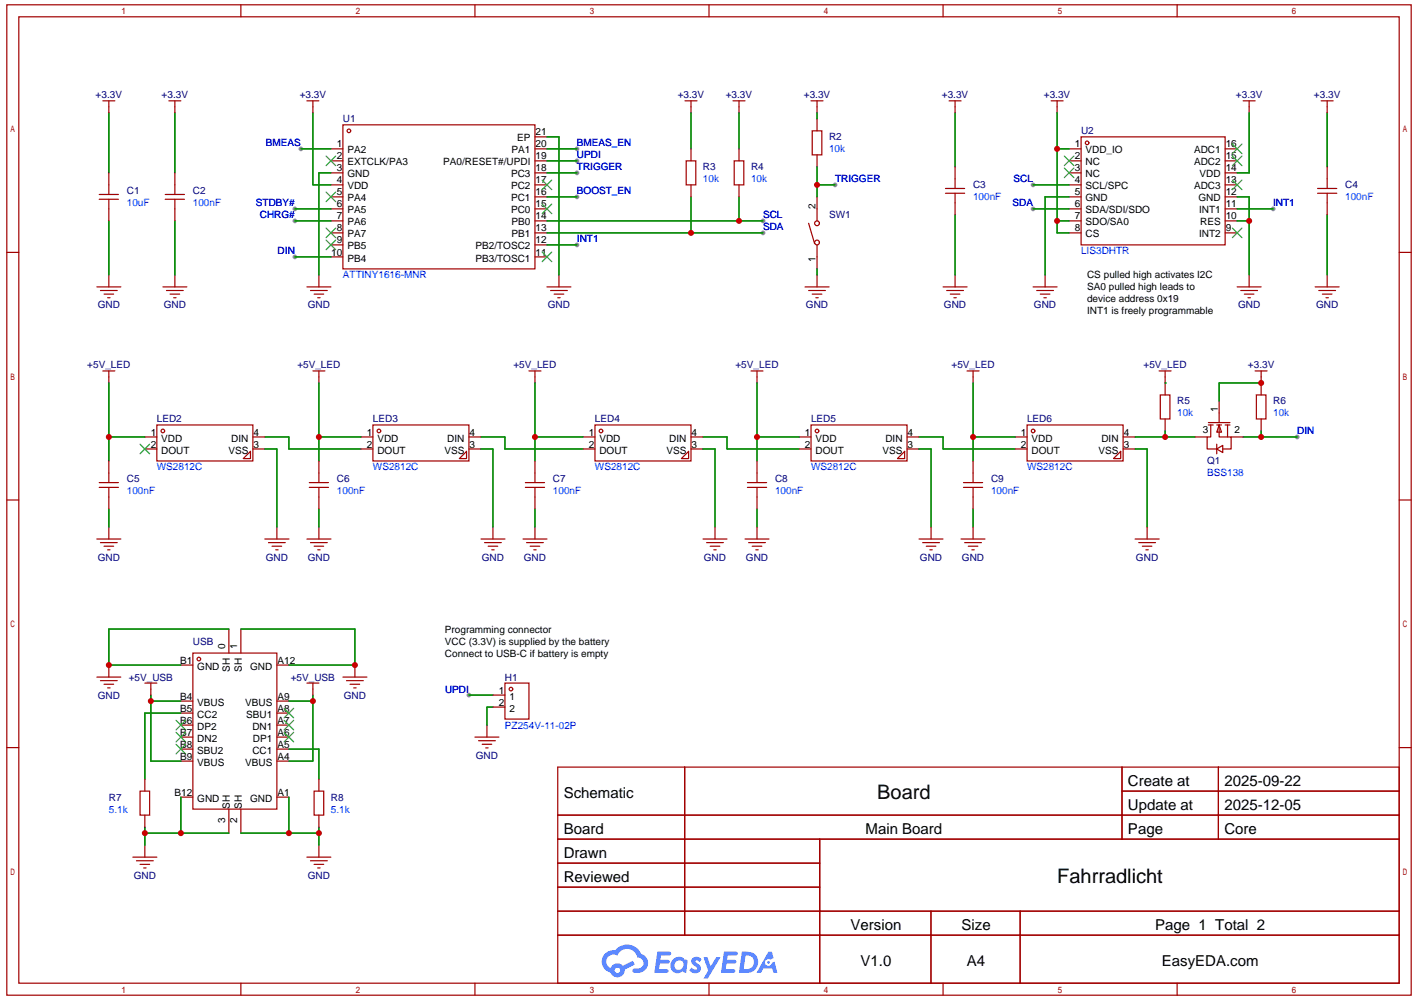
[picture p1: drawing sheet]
<svg xmlns="http://www.w3.org/2000/svg" width="297mm" height="210mm" viewBox="0 0 297 210" stroke-linecap="round" stroke-linejoin="round" font-family="sans-serif">
<g fill="#999">
<circle cx="159.9" cy="46.3" r=".5"/>
<circle cx="159.9" cy="48.8" r=".5"/>
<circle cx="98.3" cy="145.7" r=".5"/>
<circle cx="175" cy="38.7" r=".5"/>
<circle cx="120.9" cy="33.7" r=".5"/>
<circle cx="216.5" cy="38.7" r=".5"/>
<circle cx="216.5" cy="43.8" r=".5"/>
<circle cx="271.9" cy="91.6" r=".5"/>
<circle cx="61.8" cy="43.8" r=".5"/>
<circle cx="61.8" cy="46.3" r=".5"/>
<circle cx="61.8" cy="53.8" r=".5"/>
<circle cx="120.9" cy="31.2" r=".5"/>
<circle cx="63.1" cy="31.2" r=".5"/>
<circle cx="120.9" cy="41.3" r=".5"/>
<circle cx="120.9" cy="36.2" r=".5"/>
<circle cx="120.9" cy="51.3" r=".5"/>
<circle cx="266.8" cy="43.8" r=".5"/>
</g>
<g fill="none" stroke="#a10000" stroke-width=".25">
<path d="M1.4 1h294.4v207.5h-294.4zM3.9 3.5h289.3v202.5h-289.3zM50.5 1v2.5M99.5 1v2.5M148.6 1v2.5M197.6 1v2.5M246.7 1v2.5M1.4 52.9h2.5M293.2 52.9h2.6M1.4 104.8h2.5M293.2 104.8h2.6M1.4 156.7h2.5"/>
<path d="M293.2 156.7h2.6M116.9 160.7h176.3v45.3h-176.3zM116.9 170.8h176.3M116.9 175.8h176.3M143.5 160.7v35.3M171.8 175.8v30.2M235.1 160.7v15.1M235.1 165.8h58.1M255.4 160.7v15.1M116.9 180.9h54.9M116.9 190.9h176.3M116.9 185.9h54.9"/>
<path d="M116.9 196h176.3M195.1 190.9v15.1M213.8 190.9v15.1M50.5 206v2.5M99.5 206v2.5M148.6 206v2.5M197.6 206v2.5M246.7 206v2.5"/>
</g>
<g fill="#5487ff">
<path d="M145.2 200.8a1.29 1.29 0 0 1 1.8 .2l-.4 .7a.54 .54 0 0 0-.9-.3l.1 .2a1.33 1.33 0 0 1 1 1.8 1.46 1.46 0 0 1-2.4-.1l.6-.6 .7 .5a.31 .31 0 0 0 .4-.3 .31 .31 0 0 0-.3-.3 1.11 1.11 0 0 1-.6-1.8z"/>
<path d="M147.4 200.6h.9l.6 1.9 1.2-1.9h.9l-2.7 4.5h-.9l1-1.7z"/>
<path d="M137.8 199.4h1.6a1.3 1.3 0 0 1 1.2 .2 .39 .39 0 0 1-.3 .6h-1.8l-.1 .9h1.6a.39 .39 0 0 1 .4 .5 .39 .39 0 0 1-.5 .3h-1.6l-.2 1.2h1.4a.45 .45 0 0 1 .5 .1 .45 .45 0 0 1 .1 .5l-.4 .2h-2.6z"/>
<path d="M151.7 199.4h1.6a1.31 1.31 0 0 1 1.3 .2 .39 .39 0 0 1-.4 .6h-1.7l-.1 .9h1.6a.39 .39 0 0 1 .3 .5 .39 .39 0 0 1-.4 .3h-1.6l-.2 1.2h1.3a.45 .45 0 0 1 .5 .1 .45 .45 0 0 1 .2 .5l-.4 .2h-2.6z"/>
<path d="M161 199.4h.8l.3 1.4-.6 .3a.75 .75 0 0 0-1.1 .3 .75 .75 0 0 0 .5 1 .75 .75 0 0 0 .9-.6l.5-.3 .6 2.4h-.8l-.3-1h-1.8l-.5 1h-.9z"/>
<path d="M155.5 199.4l-.6 4.5h1.4a2.25 2.25 0 0 0 2.6-2.3 2.25 2.25 0 0 0-2.7-2.2zM156.2 200.2a1.49 1.49 0 0 1 1.8 1.5 1.49 1.49 0 0 1-1.9 1.4h-.3z"/>
<path d="M140.9 201.2a1.58 1.58 0 0 0-.2 2.1 1.58 1.58 0 0 0 2.1 .4l.2-.2 .8 .4 .3-2.5-.2-.3h-.4a1.58 1.58 0 0 0-2.6 .1zM141.6 201.6a.97 .97 0 0 1 1.6 .4 .97 .97 0 0 1-1 1.2 .93 .93 0 0 1-.9-.6 .93 .93 0 0 1 .3-1z"/>
<path d="M126.8 199.8a2.34 2.34 0 0 0 1.2 4 1.53 1.53 0 0 0 1.7 1 1.53 1.53 0 0 0 1.2-1.6l2.2-1.1-.5-.8-2.1 1.1a1.56 1.56 0 0 0-2.5 .4 1.48 1.48 0 0 1-.8-2 1.48 1.48 0 0 1 2.2-.5 2.21 2.21 0 0 1 2.3-1.4 2.21 2.21 0 0 1 1.9 1.8 1.15 1.15 0 0 1 1.3 1 1.15 1.15 0 0 1-1.1 1.3h-.7a.46 .46 0 0 0-.6 .3 .46 .46 0 0 0 .5 .6 2.15 2.15 0 0 0 2.5-1 2.15 2.15 0 0 0-.4-2.6l-.8-.4a3.2 3.2 0 0 0-5.4-.8l-1.1 .1zM128.8 203.3a.6 .6 0 0 1 1.2 0 .6 .6 0 0 1-1.2 0z"/>
<circle cx="161.1" cy="201.7" r=".28"/>
</g>
<g fill="none" stroke="#a10000" stroke-width=".25">
<path d="M21.6 21.1h2.5M22.8 21.1v2.5M22.8 36.2v4.6M35.4 21.1h2.5M36.6 21.1v2.5M36.6 36.2v4.6M64.3 21.1h2.5M65.6 21.1v2.5M69.3 31.2h2.6M69.3 33.7h2.6M69.3 36.2h2.6M69.3 38.7h2.6"/>
<path d="M71.9 26.2h40.2v30.1h-40.2zM112.1 31.2h2.5M112.1 33.7h2.5M112.1 36.2h2.5M112.1 38.7h2.5M112.1 28.7h2.5M143.6 21.1h2.5M143.8 33.7h2v5h-2zM144.8 21.1v2.5M144.8 31.2v2.5M144.8 38.7v2.6M153.6 21.1h2.5"/>
<path d="M153.9 33.7h2v5h-2zM154.9 21.1v2.5M154.9 31.2v2.5M154.9 38.7v2.6M170 21.1h2.5M170.2 27.4h2v5.1h-2zM171.2 21.1v2.5M171.2 24.9v2.5M171.2 32.5v2.5M198.1 39.5h4.1M198.9 21.1h2.5M200.2 21.1v2.5"/>
<path d="M200.2 35v4.5M220.3 21.1h2.5M221.5 21.1v2.5M224.1 31.2h2.5M224.1 33.7h2.5M224.1 36.2h2.5M224.1 38.7h2.5M226.6 28.7h30.2v22.6h-30.2zM256.8 31.2h2.5M256.8 33.7h2.5M256.8 36.2h2.5M256.8 38.7h2.5"/>
<path d="M260.5 21.1h2.6M261.8 21.1v2.5M276.1 39.5h4.1M276.9 21.1h2.5M278.1 21.1v2.5M278.1 35v4.5M20.8 40.8h4M20.8 41.8h4M22.8 41.8v4.5M22.8 57.6v2.5M34.6 40.8h4.1M34.6 41.8h4.1"/>
<path d="M36.6 41.8v4.5M36.6 57.6v2.5M66.8 57.6v2.5M69.3 41.3h2.6M69.3 43.8h2.6M69.3 46.3h2.6M69.3 48.8h2.6M69.3 51.3h2.6M69.3 53.8h2.6M112.1 41.3h2.5M112.1 43.8h2.5M112.1 46.3h2.5"/>
<path d="M112.1 48.8h2.5M112.1 51.3h2.5M112.1 53.8h2.5M117.1 57.6v2.5M169.5 46.8l1.2 4.3M171.2 41.3v5M171.2 51.3v5M171.2 57.6v2.5M198.1 40.5h4.1M200.2 40.5v4.5M200.2 57.6v2.5M219 57.6v2.5"/>
<path d="M224.1 41.3h2.5M224.1 43.8h2.5M224.1 46.3h2.5M224.1 48.8h2.5M256.8 41.3h2.5M256.8 43.8h2.5M256.8 46.3h2.5M256.8 48.8h2.5M261.8 57.6v2.5M276.1 40.5h4.1M278.1 40.5v4.5M278.1 57.6v2.5"/>
<path d="M20.3 60.1h5M21 60.9h3.6M21.6 77.7h2.5M21.8 61.6h2M22.6 62.4h.5M22.8 77.7v2.5M34.1 60.1h5.1M34.9 60.9h3.5M35.6 61.6h2.1M36.4 62.4h.5M64.3 60.1h5M65.1 60.9h3.5"/>
<path d="M65.6 77.7h2.5M65.8 61.6h2M66.6 62.4h.5M66.8 77.7v2.5M110.9 77.7h2.5M112.1 77.7v2.5M114.6 60.1h5.1M115.4 60.9h3.5M116.1 61.6h2.1M116.9 62.4h.5M157.4 77.7h2.5M158.7 77.7v2.5"/>
<path d="M168.7 60.1h5M169.5 60.9h3.5M170.2 61.6h2M171 62.4h.5M197.6 60.1h5.1M198.4 60.9h3.5M199.2 61.6h2M199.9 62.4h.5M202.7 77.7h2.5M203.9 77.7v2.5M216.5 60.1h5M217.3 60.9h3.5"/>
<path d="M218 61.6h2M218.8 62.4h.5M242.9 77.7h2.5M244.2 77.7v5.1M259.3 60.1h5M260 60.9h3.6M260.8 61.6h2M261.5 62.4h.5M263.1 77.7h2.5M264.3 77.7v5.1M275.6 60.1h5.1M276.4 60.9h3.5"/>
<path d="M277.1 61.6h2M277.9 62.4h.5M22.8 96.6v4.5M30.4 91.6h2.5M30.4 94.1h2.5M32.9 89.1h20.1v7.5h-20.1zM52.5 94.6v1.5h-1.5zM53 91.6h2.5M53 94.1h2.5M66.8 96.6v4.5M75.6 91.6h2.6M75.6 94.1h2.6"/>
<path d="M78.2 89.1h20.1v7.5h-20.1zM97.8 94.6v1.5h-1.5zM98.3 91.6h2.5M98.3 94.1h2.5M112.1 96.6v4.5M122.2 91.6h2.5M122.2 94.1h2.5M124.7 89.1h20.1v7.5h-20.1zM144.3 94.6v1.5h-1.5zM144.8 91.6h2.5M144.8 94.1h2.5M158.7 96.6v4.5"/>
<path d="M167.5 91.6h2.5M167.5 94.1h2.5M170 89.1h20.1v7.5h-20.1zM189.6 94.6v1.5h-1.5zM190.1 91.6h2.5M190.1 94.1h2.5M203.9 96.6v4.5M212.7 91.6h2.6M212.7 94.1h2.6M215.3 89.1h20.1v7.5h-20.1zM234.9 94.6v1.5h-1.5zM235.4 91.6h2.5"/>
<path d="M235.4 94.1h2.5M243.2 82.8h2v5h-2zM244.2 87.8v2.5M250.5 91.6h2.5M253.2 89.1h1M253.2 88.5h4.6M253.7 89.1v2.5h-.7v2.5h2M255 93.1v2M255 94.1l1.3-.8v1.5zM255 89.1h1M255.5 89.1v2.5h2.5v2.5h-1.7M255.5 89.1l.5 1.5h-1z"/>
<path d="M255.5 84v4.5M256.8 89.1h1M257.3 89.1v2.5M258 91.6h2.5M263.3 82.8h2v5h-2zM264.3 87.8v2.5M20.3 113h5M20.8 101.1h4M20.8 102.1h4M21 113.7h3.6M21.8 114.5h2M22.6 115.2h.5"/>
<path d="M22.8 102.1v4.6M22.8 110.4v2.6M55.5 113h5M56.3 113.7h3.5M57 114.5h2M57.8 115.2h.5M58 110.4v2.6M64.3 113h5M64.8 101.1h4M64.8 102.1h4M65.1 113.7h3.5M65.8 114.5h2"/>
<path d="M66.6 115.2h.5M66.8 102.1v4.6M66.8 110.4v2.6M100.8 113h5M101.5 113.7h3.6M102.3 114.5h2M103.1 115.2h.5M103.3 110.4v2.6M109.6 113h5M110.1 101.1h4M110.1 102.1h4M110.4 113.7h3.5"/>
<path d="M111.1 114.5h2M111.9 115.2h.5M112.1 102.1v4.6M112.1 110.4v2.6M147.3 113h5.1M148.1 113.7h3.5M148.8 114.5h2.1M149.6 115.2h.5M149.8 110.4v2.6M156.1 113h5.1M156.6 101.1h4.1M156.6 102.1h4.1"/>
<path d="M156.9 113.7h3.5M157.6 114.5h2.1M158.4 115.2h.5M158.7 102.1v4.6M158.7 110.4v2.6M192.6 113h5M193.4 113.7h3.5M194.1 114.5h2M194.9 115.2h.5M195.1 110.4v2.6M201.4 113h5M201.9 101.1h4"/>
<path d="M201.9 102.1h4M202.2 113.7h3.5M202.9 114.5h2M203.7 115.2h.5M203.9 102.1v4.6M203.9 110.4v2.6M237.9 113h5M238.6 113.7h3.6M239.4 114.5h2M240.2 115.2h.5M240.4 110.4v2.6M22.8 139.4v2.5"/>
<path d="M37.9 139.4h2.5M40.4 136.8h17.6v32.8h-17.6zM48 131.8v5M50.5 131.8v5M58 139.4h2.5M74.4 139.4v2.5M20.3 141.9h5M21 142.6h3.6M21.8 143.4h2M22.6 144.1h.5M30.4 143.1h2.5M31.6 143.1v2.6"/>
<path d="M37.9 154.5h2.5M37.9 146.9h2.5M37.9 149.4h2.5M37.9 151.9h2.5M37.9 157h2.5M37.9 159.5h2.5M58 154.5h2.5M58 146.9h2.5M58 149.4h2.5M58 151.9h2.5M58 157h2.5M58 159.5h2.5"/>
<path d="M64.3 143.1h2.5M65.6 143.1v2.6M71.9 141.9h5M72.6 142.6h3.5M73.4 143.4h2M74.1 144.1h.5M99.5 154.5h5.1M100.3 155.2h3.5M101 156h2.1M101.8 156.7h.5M102.1 151.9v2.6M103.3 145.7h2.5"/>
<path d="M103.3 148.2h2.5M105.8 143.1h5.1v7.6h-5.1zM27.8 179.6h5.1M29.4 165.8h2v5h-2zM30.4 163.3v2.5M30.4 170.8v2.5M30.4 177.1v2.5M37.9 167h2.5M48 169.6v5M50.5 169.6v5M58 167h2.5M64.3 179.6h5"/>
<path d="M65.8 165.8h2v5h-2zM66.8 163.3v2.5M66.8 170.8v2.5M66.8 177.1v2.5M28.6 180.4h3.5M29.4 181.1h2M30.1 181.9h.5M65.1 180.4h3.5M65.8 181.1h2M66.6 181.9h.5"/>
<circle cx="73.1" cy="27.4" r=".38"/>
<circle cx="227.8" cy="29.9" r=".38"/>
<circle cx="171.2" cy="50.8" r=".5"/>
<circle cx="171.2" cy="46.8" r=".5"/>
<circle cx="34.1" cy="90.3" r=".38"/>
<circle cx="79.4" cy="90.3" r=".38"/>
<circle cx="125.9" cy="90.3" r=".38"/>
<circle cx="171.2" cy="90.3" r=".38"/>
<circle cx="216.5" cy="90.3" r=".38"/>
<circle cx="41.7" cy="138.1" r=".38"/>
<circle cx="107.1" cy="144.4" r=".38"/>
</g>
<g fill="none" stroke="#3c3" stroke-width=".25">
<path d="M68.3 32.7l2.1 2M70.4 32.7l-2.1 2M113.6 37.7l2 2M115.6 37.7l-2 2M223.1 32.7l2 2M223.1 35.2l2 2M225.1 32.7l-2 2M225.1 35.2l-2 2M258.3 37.7l2 2M258.3 32.7l2 2M258.3 30.2l2 2M260.3 37.7l-2 2"/>
<path d="M260.3 32.7l-2 2M260.3 30.2l-2 2M68.3 40.2l2.1 2.1M68.3 47.8l2.1 2M68.3 50.3l2.1 2M70.4 40.2l-2.1 2.1M70.4 47.8l-2.1 2M70.4 50.3l-2.1 2M113.6 52.8l2 2M113.6 42.8l2 2M115.6 52.8l-2 2M115.6 42.8l-2 2"/>
<path d="M258.3 47.8l2 2M260.3 47.8l-2 2M29.4 93.1l2 2M31.4 93.1l-2 2M36.9 150.9l2 2M36.9 153.5l2 2M36.9 156l2 2M38.9 150.9l-2 2M38.9 153.5l-2 2M38.9 156l-2 2M59.5 153.5l2.1 2M59.5 150.9l2.1 2"/>
<path d="M59.5 148.4l2.1 2M61.6 153.5l-2.1 2M61.6 150.9l-2.1 2M61.6 148.4l-2.1 2"/>
</g>
<g fill="none" stroke="#008700" stroke-width=".25">
<path d="M22.8 23.6v12.6M36.6 23.6v12.6M63.1 31.2h6.2M65.6 23.6v15.1h3.7M69.3 36.2h-2.5v21.4M114.6 36.2h6.3M114.6 28.7h2.5v28.9M114.6 33.7h6.3M114.6 31.2h6.3M144.8 23.6v7.6M154.9 23.6v7.6M171.2 38.7h3.8"/>
<path d="M171.2 23.6v1.3M171.2 35v6.3M200.2 23.6v11.4M216.5 38.7h7.6M221.5 23.6v25.2h2.6M221.5 31.2h2.6M261.8 23.6v12.6h-2.5M278.1 23.6v11.4M22.8 46.3v11.3M36.6 46.3v11.3M61.8 46.3h7.5M61.8 43.8h7.5"/>
<path d="M61.8 53.8h7.5M114.6 46.3h45.3M114.6 48.8h45.3M114.6 41.3h6.3M114.6 51.3h6.3M144.8 41.3v7.5M154.9 41.3v5M171.2 56.3v1.3M200.2 45v12.6M216.5 43.8h7.6M221.5 46.3h2.6M224.1 41.3h-5.1v16.3"/>
<path d="M259.3 46.3h2.5M259.3 43.8h7.5M259.3 41.3h2.5v16.3M278.1 45v12.6M22.8 80.2v16.4M22.8 91.6h7.6M55.5 91.6h5v2.5h15.1M55.5 94.1h2.5v16.3M66.8 80.2v16.4M66.8 91.6h8.8M100.8 94.1h2.5v16.3M100.8 91.6h5v2.5h16.4"/>
<path d="M112.1 91.6h10.1M112.1 80.2v16.4M147.3 94.1h2.5v16.3M147.3 91.6h5.1v2.5h15.1M158.7 91.6h8.8M158.7 80.2v16.4M192.6 94.1h2.5v16.3M192.6 91.6h5v2.5h15.1M203.9 91.6h8.8M203.9 80.2v16.4M237.9 94.1h2.5v16.3M237.9 91.6h12.6"/>
<path d="M244.2 80.2h.1M244.2 90.3v1.3M260.5 91.6h11.4M264.3 90.3v1.3M264.3 80.2h-8.8v3.8M22.8 106.7v3.7M66.8 106.7v3.7M112.1 106.7v3.7M158.7 106.7v3.7M203.9 106.7v3.7M48 131.8h-25.2v7.6h15.1M50.5 131.8h23.9v7.6h-13.9"/>
<path d="M31.6 146.9h6.3M31.6 145.7v13.8h6.3M37.9 149.4h-7.5v13.9M60.5 157h6.3v6.3M60.5 146.9h5.1M65.6 145.7v13.8h-5.1M98.3 145.7h5M103.3 148.2h-1.2v3.7M30.4 174.6h17.6M30.4 173.3v3.8M37.9 167v7.6M50.5 174.6h16.3"/>
<path d="M60.5 167v7.6M66.8 173.3v3.8"/>
</g>
<g fill="#c00">
<circle cx="154.9" cy="46.3" r=".63"/>
<circle cx="144.8" cy="48.8" r=".63"/>
<circle cx="171.2" cy="38.7" r=".63"/>
<circle cx="221.5" cy="31.2" r=".63"/>
<circle cx="221.5" cy="46.3" r=".63"/>
<circle cx="261.8" cy="46.3" r=".63"/>
<circle cx="66.8" cy="174.6" r=".63"/>
<circle cx="60.5" cy="174.6" r=".63"/>
<circle cx="30.4" cy="174.6" r=".63"/>
<circle cx="37.9" cy="174.6" r=".63"/>
<circle cx="65.6" cy="146.9" r=".63"/>
<circle cx="31.6" cy="146.9" r=".63"/>
<circle cx="74.4" cy="139.4" r=".63"/>
<circle cx="22.8" cy="139.4" r=".63"/>
<circle cx="203.9" cy="91.6" r=".63"/>
<circle cx="158.7" cy="91.6" r=".63"/>
<circle cx="112.1" cy="91.6" r=".63"/>
<circle cx="66.8" cy="91.6" r=".63"/>
<circle cx="22.8" cy="91.6" r=".63"/>
<circle cx="264.3" cy="91.6" r=".63"/>
<circle cx="244.2" cy="91.6" r=".63"/>
<circle cx="264.3" cy="80.2" r=".63"/>
</g>
<g font-size="4.2">
<text x="183.9" y="167.5">Board</text>
<text x="221.6" y="185.1">Fahrradlicht</text>
</g>
<g font-size="3.1">
<text x="118.2" y="167.2">Schematic</text>
<text x="236.4" y="164.7">Create at</text>
<text x="256.6" y="164.7">2025-09-22</text>
<text x="236.4" y="169.7">Update at</text>
<text x="256.6" y="169.7">2025-12-05</text>
<text x="118.2" y="174.7">Board</text>
<text x="118.2" y="179.8">Drawn</text>
<text x="181.4" y="174.7">Main Board</text>
<text x="236.4" y="174.7">Page</text>
<text x="256.6" y="174.7">Core</text>
<text x="118.2" y="184.8">Reviewed</text>
<text x="178.2" y="194.9">Version</text>
<text x="201.5" y="194.9">Size</text>
<text x="242.1" y="194.9">Page 1 Total 2</text>
<text x="180.3" y="202.4">V1.0</text>
<text x="202.7" y="202.4">A4</text>
<text x="243.5" y="202.4">EasyEDA.com</text>
</g>
<g font-size="2.1" fill="#000080">
<text x="20" y="20.6">+3.3V</text>
<text x="33.9" y="20.6">+3.3V</text>
<text x="62.8" y="20.6">+3.3V</text>
<text x="142" y="20.6">+3.3V</text>
<text x="152.1" y="20.6">+3.3V</text>
<text x="168.5" y="20.6">+3.3V</text>
<text x="197.4" y="20.6">+3.3V</text>
<text x="218.8" y="20.6">+3.3V</text>
<text x="259" y="20.6">+3.3V</text>
<text x="275.4" y="20.6">+3.3V</text>
<text x="71.9" y="25.6">U1</text>
<text x="173.7" y="29.4">R2</text>
<text x="226.6" y="28.2">U2</text>
<text x="147.3" y="35.7">R3</text>
<text x="157.4" y="35.7">R4</text>
<text x="26.6" y="40.7">C1</text>
<text x="40.4" y="40.7">C2</text>
<text x="203.9" y="39.5">C3</text>
<text x="281.9" y="39.5">C4</text>
<text x="173.7" y="45.8">SW1</text>
<text x="20.5" y="64.6">GND</text>
<text x="34.3" y="64.6">GND</text>
<text x="64.5" y="64.6">GND</text>
<text x="114.8" y="64.6">GND</text>
<text x="168.9" y="64.6">GND</text>
<text x="197.8" y="64.6">GND</text>
<text x="216.7" y="64.6">GND</text>
<text x="259.5" y="64.6">GND</text>
<text x="275.8" y="64.6">GND</text>
<text x="18.3" y="77.2">+5V_LED</text>
<text x="62.3" y="77.2">+5V_LED</text>
<text x="107.6" y="77.2">+5V_LED</text>
<text x="154.1" y="77.2">+5V_LED</text>
<text x="199.4" y="77.2">+5V_LED</text>
<text x="239.7" y="77.2">+5V_LED</text>
<text x="261.5" y="77.2">+3.3V</text>
<text x="32.9" y="88.5">LED2</text>
<text x="78.2" y="88.5">LED3</text>
<text x="124.7" y="88.5">LED4</text>
<text x="170" y="88.5">LED5</text>
<text x="215.3" y="88.5">LED6</text>
<text x="246.7" y="84.8">R5</text>
<text x="266.8" y="84.8">R6</text>
<text x="26.6" y="101.1">C5</text>
<text x="70.6" y="101.1">C6</text>
<text x="115.9" y="101.1">C7</text>
<text x="162.4" y="101.1">C8</text>
<text x="207.7" y="101.1">C9</text>
<text x="253" y="97.3">Q1</text>
<text x="20.5" y="117.5">GND</text>
<text x="55.7" y="117.5">GND</text>
<text x="64.5" y="117.5">GND</text>
<text x="101" y="117.5">GND</text>
<text x="109.8" y="117.5">GND</text>
<text x="147.5" y="117.5">GND</text>
<text x="156.3" y="117.5">GND</text>
<text x="192.8" y="117.5">GND</text>
<text x="201.6" y="117.5">GND</text>
<text x="238.1" y="117.5">GND</text>
<text x="40.4" y="135.1">USB</text>
<text x="27" y="142.6">+5V_USB</text>
<text x="60.9" y="142.6">+5V_USB</text>
<text x="105.8" y="142.6">H1</text>
<text x="20.5" y="146.4">GND</text>
<text x="72" y="146.4">GND</text>
<text x="99.7" y="159">GND</text>
<text x="22.8" y="167.8">R7</text>
<text x="69.3" y="167.8">R8</text>
<text x="28" y="184.1">GND</text>
<text x="64.5" y="184.1">GND</text>
</g>
<g font-size="2.1">
<text x="108.4" y="29.6">EP</text>
<text x="112.2" y="28.4">21</text>
<text x="70.6" y="30.9">1</text>
<text x="70.6" y="33.4">2</text>
<text x="70.6" y="35.9">3</text>
<text x="72.8" y="32.2">PA2</text>
<text x="72.8" y="34.7">EXTCLK/PA3</text>
<text x="92.9" y="34.7">PA0/RESET#/UPDI</text>
<text x="107.2" y="32.2">PA1</text>
<text x="112.2" y="35.9">18</text>
<text x="112.2" y="33.4">19</text>
<text x="112.2" y="30.9">20</text>
<text x="225.3" y="30.9">1</text>
<text x="225.3" y="33.4">2</text>
<text x="225.3" y="35.9">3</text>
<text x="227.5" y="32.2">VDD_IO</text>
<text x="227.5" y="34.7">NC</text>
<text x="250.2" y="34.7">ADC2</text>
<text x="250.2" y="32.2">ADC1</text>
<text x="256.9" y="35.9">14</text>
<text x="256.9" y="33.4">15</text>
<text x="256.9" y="30.9">16</text>
<text x="70.6" y="38.4">4</text>
<text x="70.6" y="41">5</text>
<text x="72.8" y="37.2">GND</text>
<text x="72.8" y="39.7">VDD</text>
<text x="107.1" y="39.7">PC2</text>
<text x="107.1" y="37.2">PC3</text>
<text x="112.2" y="41">16</text>
<text x="112.2" y="38.4">17</text>
<text x="225.3" y="38.4">4</text>
<text x="225.3" y="41">5</text>
<text x="227.5" y="37.2">NC</text>
<text x="227.5" y="39.7">SCL/SPC</text>
<text x="250.2" y="39.7">ADC3</text>
<text x="251.4" y="37.2">VDD</text>
<text x="256.9" y="41">12</text>
<text x="256.9" y="38.4">13</text>
<text x="70.6" y="43.5">6</text>
<text x="70.6" y="46">7</text>
<text x="72.8" y="42.2">PA4</text>
<text x="72.8" y="44.7">PA5</text>
<text x="72.8" y="47.3">PA6</text>
<text x="107.1" y="44.7">PC0</text>
<text x="107.1" y="42.2">PC1</text>
<text x="107.2" y="47.3">PB0</text>
<text x="112.2" y="46">14</text>
<text x="112.2" y="43.5">15</text>
<text x="170.9" y="43.8" transform="rotate(-90 170.9 43.8)">2</text>
<text x="225.3" y="43.5">6</text>
<text x="225.3" y="46">7</text>
<text x="227.5" y="42.2">GND</text>
<text x="227.5" y="44.7">SDA/SDI/SDO</text>
<text x="227.5" y="47.3">SDO/SA0</text>
<text x="251.2" y="42.2">GND</text>
<text x="251.3" y="44.7">INT1</text>
<text x="251.5" y="47.3">RES</text>
<text x="256.9" y="46">10</text>
<text x="256.9" y="43.5">11</text>
<text x="69.4" y="53.5">10</text>
<text x="70.6" y="48.5">8</text>
<text x="70.6" y="51">9</text>
<text x="72.8" y="49.8">PA7</text>
<text x="72.8" y="52.3">PB5</text>
<text x="99.6" y="52.3">PB2/TOSC2</text>
<text x="107.2" y="49.8">PB1</text>
<text x="112.2" y="53.5">11</text>
<text x="112.2" y="51">12</text>
<text x="112.2" y="48.5">13</text>
<text x="225.3" y="48.5">8</text>
<text x="227.5" y="49.8">CS</text>
<text x="251.3" y="49.8">INT2</text>
<text x="256.9" y="48.5">9</text>
<text x="72.8" y="54.8">PB4</text>
<text x="99.6" y="54.8">PB3/TOSC1</text>
<text x="170.9" y="55" transform="rotate(-90 170.9 55)">1</text>
<text x="227.8" y="58.3">CS pulled high activates I2C</text>
<text x="227.8" y="60.9">SA0 pulled high leads to</text>
<text x="227.8" y="63.4">device address 0x19</text>
<text x="227.8" y="65.9">INT1 is freely programmable</text>
<text x="255.2" y="86.3" transform="rotate(-90 255.2 86.3)">1</text>
<text x="31.6" y="91.3">1</text>
<text x="31.6" y="93.8">2</text>
<text x="33.8" y="92.5">VDD</text>
<text x="33.8" y="95">DOUT</text>
<text x="47.9" y="95">VSS</text>
<text x="48.5" y="92.5">DIN</text>
<text x="53.1" y="93.8">3</text>
<text x="53.1" y="91.3">4</text>
<text x="76.9" y="91.3">1</text>
<text x="76.9" y="93.8">2</text>
<text x="79.1" y="92.5">VDD</text>
<text x="79.1" y="95">DOUT</text>
<text x="93.2" y="95">VSS</text>
<text x="93.7" y="92.5">DIN</text>
<text x="98.4" y="93.8">3</text>
<text x="98.4" y="91.3">4</text>
<text x="123.4" y="91.3">1</text>
<text x="123.4" y="93.8">2</text>
<text x="125.6" y="92.5">VDD</text>
<text x="125.6" y="95">DOUT</text>
<text x="139.7" y="95">VSS</text>
<text x="140.3" y="92.5">DIN</text>
<text x="144.9" y="93.8">3</text>
<text x="144.9" y="91.3">4</text>
<text x="168.7" y="91.3">1</text>
<text x="168.7" y="93.8">2</text>
<text x="170.9" y="92.5">VDD</text>
<text x="170.9" y="95">DOUT</text>
<text x="185" y="95">VSS</text>
<text x="185.6" y="92.5">DIN</text>
<text x="190.2" y="93.8">3</text>
<text x="190.2" y="91.3">4</text>
<text x="214" y="91.3">1</text>
<text x="214" y="93.8">2</text>
<text x="216.2" y="92.5">VDD</text>
<text x="216.2" y="95">DOUT</text>
<text x="230.3" y="95">VSS</text>
<text x="230.8" y="92.5">DIN</text>
<text x="235.5" y="93.8">3</text>
<text x="235.5" y="91.3">4</text>
<text x="252.1" y="90.8">3</text>
<text x="258.8" y="90.8">2</text>
<text x="47.2" y="136.1" transform="rotate(-90 47.2 136.1)">0</text>
<text x="49.7" y="136.1" transform="rotate(-90 49.7 136.1)">1</text>
<text x="93.2" y="132.6">Programming connector</text>
<text x="93.2" y="135.1">VCC (3.3V) is supplied by the battery</text>
<text x="93.2" y="137.6">Connect to USB-C if battery is empty</text>
<text x="37.7" y="139.1">B1</text>
<text x="41.3" y="140.3">GND</text>
<text x="48.2" y="140.7" transform="rotate(-90 48.2 140.7)">SH</text>
<text x="50.7" y="140.7" transform="rotate(-90 50.7 140.7)">SH</text>
<text x="52.4" y="140.3">GND</text>
<text x="58.2" y="139.1">A12</text>
<text x="37.7" y="146.6">B4</text>
<text x="37.7" y="149.1">B5</text>
<text x="41.3" y="147.9">VBUS</text>
<text x="51.4" y="147.9">VBUS</text>
<text x="58.2" y="149.1">A8</text>
<text x="58.2" y="146.6">A9</text>
<text x="104.5" y="145.4">1</text>
<text x="104.5" y="147.9">2</text>
<text x="106.8" y="146.6">1</text>
<text x="106.8" y="149.1">2</text>
<text x="37.7" y="151.6">B6</text>
<text x="37.7" y="154.2">B7</text>
<text x="41.3" y="150.4">CC2</text>
<text x="41.3" y="152.9">DP2</text>
<text x="41.3" y="155.4">DN2</text>
<text x="51.6" y="150.4">SBU1</text>
<text x="52.9" y="152.9">DN1</text>
<text x="53" y="155.4">DP1</text>
<text x="58.2" y="154.2">A6</text>
<text x="58.2" y="151.6">A7</text>
<text x="37.7" y="156.7">B8</text>
<text x="37.7" y="159.2">B9</text>
<text x="41.3" y="157.9">SBU2</text>
<text x="41.3" y="160.5">VBUS</text>
<text x="51.4" y="160.5">VBUS</text>
<text x="52.9" y="157.9">CC1</text>
<text x="58.2" y="159.2">A4</text>
<text x="58.2" y="156.7">A5</text>
<text x="36.6" y="166.7">B12</text>
<text x="58.2" y="166.7">A1</text>
<text x="41.3" y="168">GND</text>
<text x="47.2" y="172.5" transform="rotate(-90 47.2 172.5)">3</text>
<text x="48.2" y="169.5" transform="rotate(-90 48.2 169.5)">SH</text>
<text x="49.7" y="172.5" transform="rotate(-90 49.7 172.5)">2</text>
<text x="50.7" y="169.5" transform="rotate(-90 50.7 169.5)">SH</text>
<text x="52.4" y="168">GND</text>
</g>
<g font-size="2.1" fill="#00f">
<text x="55.7" y="30.7">BMEAS</text>
<text x="120.9" y="33.2">UPDI</text>
<text x="120.9" y="30.7">BMEAS_EN</text>
<text x="120.9" y="35.7">TRIGGER</text>
<text x="173.7" y="31.9">10k</text>
<text x="120.9" y="40.7">BOOST_EN</text>
<text x="147.3" y="38.2">10k</text>
<text x="157.4" y="38.2">10k</text>
<text x="175" y="38.2">TRIGGER</text>
<text x="203.9" y="42">100nF</text>
<text x="212.4" y="38.2">SCL</text>
<text x="281.9" y="42">100nF</text>
<text x="26.6" y="43.2">10uF</text>
<text x="40.4" y="43.2">100nF</text>
<text x="53.6" y="43.2">STDBY#</text>
<text x="54.5" y="45.8">CHRG#</text>
<text x="159.9" y="45.8">SCL</text>
<text x="212.2" y="43.2">SDA</text>
<text x="266.8" y="43.2">INT1</text>
<text x="58.2" y="53.3">DIN</text>
<text x="120.9" y="50.8">INT1</text>
<text x="159.9" y="48.3">SDA</text>
<text x="226.6" y="53.3">LIS3DHTR</text>
<text x="71.9" y="58.3">ATTINY1616-MNR</text>
<text x="246.7" y="87.3">10k</text>
<text x="266.8" y="87.3">10k</text>
<text x="271.9" y="91">DIN</text>
<text x="32.9" y="98.6">WS2812C</text>
<text x="78.2" y="98.6">WS2812C</text>
<text x="124.7" y="98.6">WS2812C</text>
<text x="170" y="98.6">WS2812C</text>
<text x="215.3" y="98.6">WS2812C</text>
<text x="253" y="99.8">BSS138</text>
<text x="26.6" y="103.6">100nF</text>
<text x="70.6" y="103.6">100nF</text>
<text x="115.9" y="103.6">100nF</text>
<text x="162.4" y="103.6">100nF</text>
<text x="207.7" y="103.6">100nF</text>
<text x="93.3" y="145.1">UPDI</text>
<text x="105.8" y="152.7">PZ254V-11-02P</text>
<text x="22.8" y="170.3">5.1k</text>
<text x="69.3" y="170.3">5.1k</text>
</g>
</svg>
